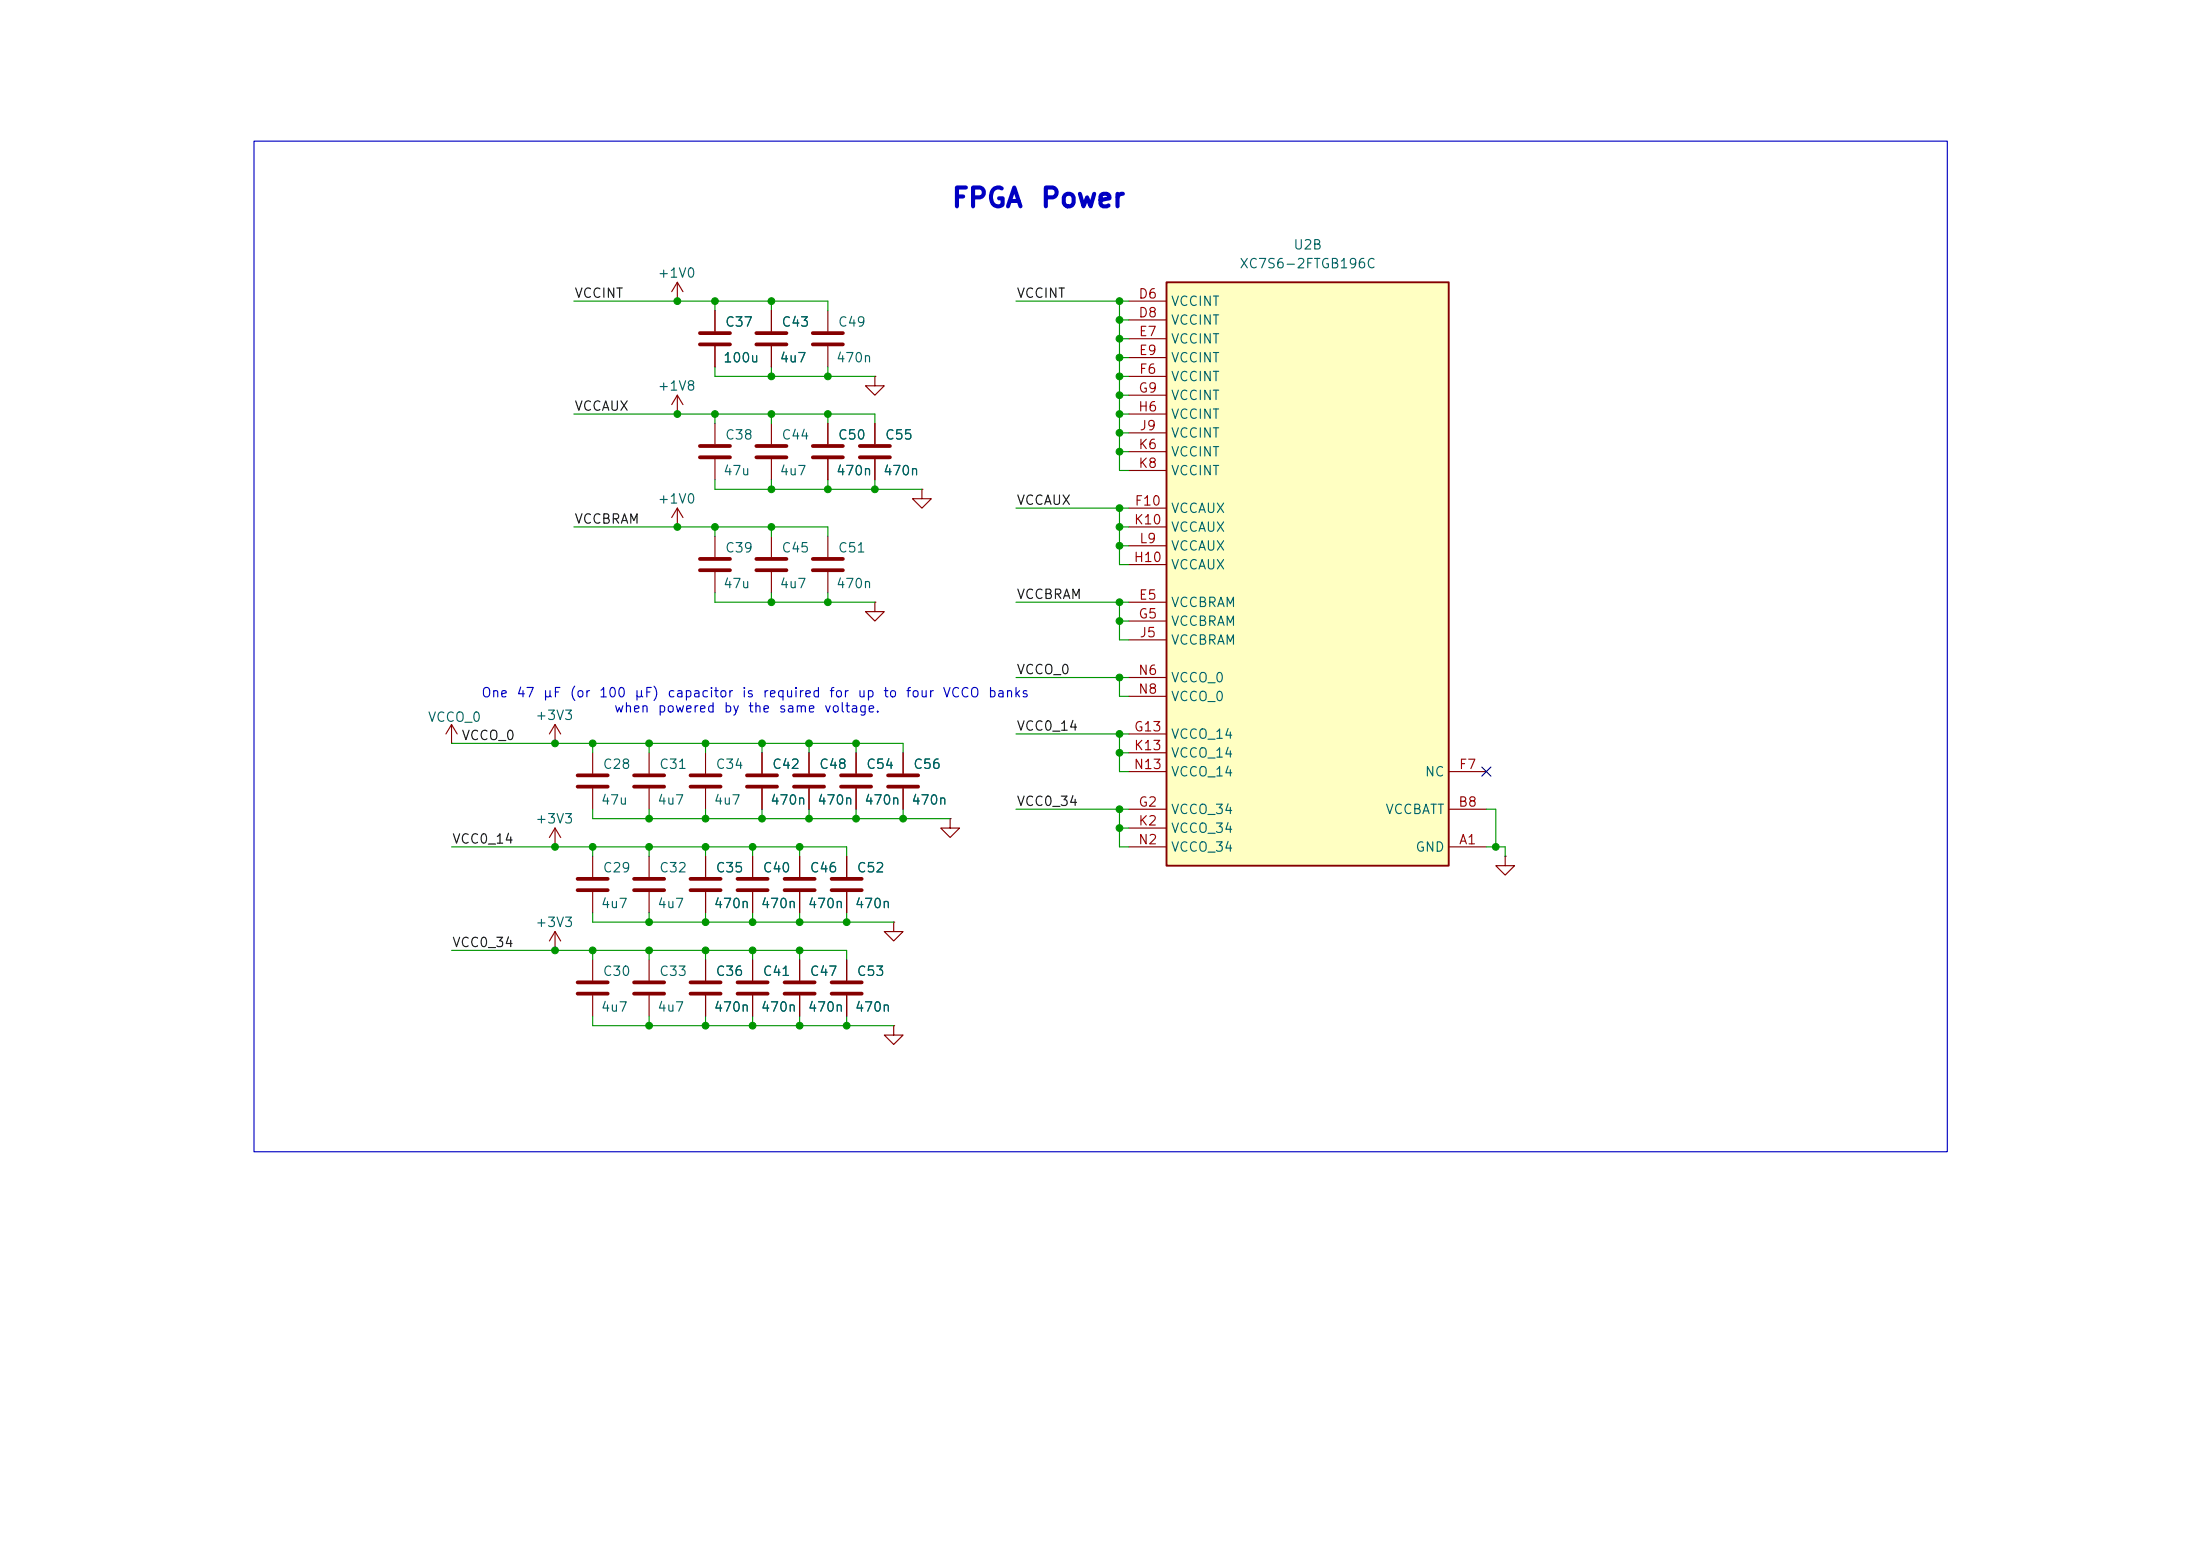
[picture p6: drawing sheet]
<svg xmlns="http://www.w3.org/2000/svg" width="297mm" height="210mm" viewBox="0 0 297 210" stroke-linecap="round" stroke-linejoin="round" font-family="sans-serif">
<g fill="none" stroke="#840000" stroke-width=".51">
<path d="M109.7 46.5h4.1M109.7 45h4.1M94.5 77h4.1M94.5 75.4h4.1M102.1 77h4.1M102.1 75.4h4.1M109.7 77h4.1M109.7 75.4h4.1M78 118.6h4M78 106.2h4M78 104.6h4M85.6 118.6h4.1"/>
<path d="M85.6 106.2h4.1M85.6 104.6h4.1M93.2 118.6h4.1M93.2 106.2h4.1M93.2 104.6h4.1M99.6 118.6h4M100.8 106.2h4.1M100.8 104.6h4.1M105.9 118.6h4.1M107.2 106.2h4.1M107.2 104.6h4.1M112.3 118.6h4"/>
<path d="M113.5 106.2h4.1M113.5 104.6h4.1M119.9 106.2h4.1M119.9 104.6h4.1M78 120.1h4M78 134.1h4M78 132.6h4M85.6 120.1h4.1M85.6 134.1h4.1M85.6 132.6h4.1M93.2 120.1h4.1M93.2 134.1h4.1"/>
<path d="M93.2 132.6h4.1M99.6 120.1h4M99.6 134.1h4M99.6 132.6h4M105.9 120.1h4.1M105.9 134.1h4.1M105.9 132.6h4.1M112.3 120.1h4M112.3 134.1h4M112.3 132.6h4"/>
</g>
<g fill="none" stroke="#840000" stroke-width=".15">
<path d="M91.4 38.1v2.5M91.4 38.1l.8 1.3M91.4 38.1l-.7 1.3M91.4 40.6h.1M111.8 41.9v2.8M111.8 46.7v2.8M118.1 50.8v1.3h1.3l-1.3 1.2-1.3-1.2h1.3M118.1 50.8h.1M91.4 71.1h.1M91.4 68.6l.8 1.3M91.4 68.6l-.7 1.3M91.4 68.6v2.5"/>
<path d="M96.5 72.4v2.8M96.5 77.2v2.8M104.1 72.4v2.8M104.1 77.2v2.8M111.8 72.4v2.8M111.8 77.2v2.8M124.5 66v1.3h1.2l-1.2 1.3-1.3-1.3h1.3M124.5 66h.1M61 97.8l.7 1.3M61 97.8l-.8 1.3M61 97.8v2.5M74.9 97.8v2.5"/>
<path d="M74.9 97.8l.8 1.3M74.9 97.8l-.7 1.3M118.1 81.3v1.3h1.3l-1.3 1.2-1.3-1.2h1.3M118.1 81.3h.1M61 100.3h.1M74.9 100.3h.1M74.9 114.3h.1M74.9 111.8v2.5M74.9 111.8l.8 1.2M74.9 111.8l-.7 1.2M80 101.6v2.8M80 106.4v2.8"/>
<path d="M80 115.6v2.8M87.6 101.6v2.8M87.6 106.4v2.8M87.6 115.6v2.8M95.2 101.6v2.8M95.2 106.4v2.8M95.2 115.6v2.8M101.6 115.6v2.8M102.9 101.6v2.8M102.9 106.4v2.8M107.9 115.6v2.8M109.2 101.6v2.8"/>
<path d="M109.2 106.4v2.8M114.3 115.6v2.8M115.6 101.6v2.8M115.6 106.4v2.8M121.9 101.6v2.8M121.9 106.4v2.8M128.3 110.5v1.3h1.2l-1.2 1.2-1.3-1.2h1.3M128.3 110.5h.1M203.2 115.6v1.2h1.3l-1.3 1.3-1.3-1.3h1.3M203.2 115.6h.1M74.9 128.3h.1M74.9 125.7l.8 1.3"/>
<path d="M74.9 125.7l-.7 1.3M74.9 125.7v2.6M80 120.4v2.8M80 129.5v2.8M80 134.4v2.8M87.6 120.4v2.8M87.6 129.5v2.8M87.6 134.4v2.8M95.2 120.4v2.8M95.2 129.5v2.8M95.2 134.4v2.8M101.6 120.4v2.8"/>
<path d="M101.6 129.5v2.8M101.6 134.4v2.8M107.9 120.4v2.8M107.9 129.5v2.8M107.9 134.4v2.8M114.3 120.4v2.8M114.3 129.5v2.8M114.3 134.4v2.8M120.6 124.5v1.2h1.3l-1.3 1.3-1.2-1.3h1.2M120.6 124.5h.1"/>
</g>
<path d="M157.5 38.1h38.1v78.7h-38.1z" fill="#ffffc2"/>
<path d="M157.5 38.1h38.1v78.7h-38.1z" fill="none" stroke="#840000" stroke-width=".25"/>
<g fill="none" stroke="#840000" stroke-width=".15">
<path d="M91.4 55.9h.1M91.4 53.3l.8 1.3M91.4 53.3l-.7 1.3M91.4 53.3v2.6M96.5 41.9v2.8M96.5 46.7v2.8M96.5 57.2v2.7M104.1 41.9v2.8M104.1 46.7v2.8M104.1 57.2v2.7M111.8 57.2v2.7M118.1 57.2v2.7"/>
<path d="M152.4 40.6h5.1M152.4 43.2h5.1M152.4 45.7h5.1M152.4 48.3h5.1M152.4 50.8h5.1M152.4 53.3h5.1M152.4 55.9h5.1M152.4 58.4h5.1M96.5 62v2.8M104.1 62v2.8M111.8 62v2.8M118.1 62v2.8"/>
<path d="M152.4 68.6h5.1M152.4 76.2h5.1M152.4 61h5.1M152.4 63.5h5.1M152.4 71.1h5.1M152.4 73.7h5.1M152.4 81.3h5.1M152.4 83.8h5.1M152.4 99.1h5.1M152.4 86.4h5.1M152.4 91.4h5.1M152.4 94h5.1"/>
<path d="M95.2 115.6v2.8M101.6 115.6v2.8M102.9 101.6v2.8M102.9 106.4v2.8M107.9 115.6v2.8M109.2 101.6v2.8M109.2 106.4v2.8M114.3 115.6v2.8M115.6 101.6v2.8M115.6 106.4v2.8M121.9 101.6v2.8M121.9 106.4v2.8"/>
<path d="M152.4 114.3h5.1M152.4 109.2h5.1M152.4 104.1h5.1M152.4 111.8h5.1M152.4 101.6h5.1M195.6 114.3h5.1M195.6 109.2h5.1M195.6 104.1h5.1M95.2 120.4v2.8M95.2 129.5v2.8M95.2 134.4v2.8M101.6 120.4v2.8"/>
<path d="M101.6 129.5v2.8M101.6 134.4v2.8M107.9 120.4v2.8M107.9 129.5v2.8M107.9 134.4v2.8M114.3 120.4v2.8M114.3 129.5v2.8M114.3 134.4v2.8M120.6 138.4v1.3h1.3l-1.3 1.3-1.2-1.3h1.2M120.6 138.4h.1"/>
</g>
<path d="M94.5 46.5h4.1M94.5 45h4.1M102.1 46.5h4.1M102.1 45h4.1M94.5 61.7h4.1M94.5 60.2h4.1M102.1 61.7h4.1M102.1 60.2h4.1M109.7 61.7h4.1M109.7 60.2h4.1M116.1 61.7h4M116.1 60.2h4" fill="none" stroke="#840000" stroke-width=".51"/>
<g fill="none" stroke="#009600" stroke-width=".15">
<path d="M77.5 40.6h34.3v1.3M77.5 55.9h40.6v1.3M96.5 49.5v1.3h21.6M96.5 40.6v1.3M96.5 55.9v1.3M104.1 40.6v1.3M104.1 49.5v1.3M104.1 55.9v1.3M111.8 49.5v1.3M111.8 55.9v1.3M137.2 40.6h15.2M151.1 43.2h1.3"/>
<path d="M151.1 40.6v22.9h1.3M151.1 53.3h1.3M151.1 55.9h1.3M151.1 58.4h1.3M151.1 48.3h1.3M151.1 45.7h1.3M151.1 50.8h1.3M77.5 71.1h34.3v1.3M96.5 64.8v1.2h28M96.5 71.1v1.3M104.1 64.8v1.2M104.1 71.1v1.3"/>
<path d="M111.8 64.8v1.2M118.1 64.8v1.2M137.2 68.6h15.2M151.1 68.6v7.6h1.3M151.1 71.1h1.3M151.1 61h1.3M151.1 73.7h1.3M96.5 80v1.3h21.6M104.1 80v1.3M111.8 80v1.3M137.2 81.3h15.2M137.2 99.1h15.2"/>
<path d="M137.2 91.4h15.2M151.1 81.3v5.1h1.3M151.1 91.4v2.6h1.3M151.1 99.1v5h1.3M151.1 83.8h1.3M61 114.3h53.3v1.3M61 100.3h60.9v1.3M80 109.2v1.3h48.3M80 100.3v1.3M80 114.3v1.3M87.6 100.3v1.3M87.6 109.2v1.3"/>
<path d="M87.6 114.3v1.3M95.2 100.3v1.3M95.2 109.2v1.3M95.2 114.3v1.3M101.6 114.3v1.3M102.9 100.3v1.3M102.9 109.2v1.3M107.9 114.3v1.3M109.2 100.3v1.3M109.2 109.2v1.3M115.6 100.3v1.3M115.6 109.2v1.3"/>
<path d="M121.9 109.2v1.3M137.2 109.2h15.2M151.1 109.2v5.1h1.3M151.1 111.8h1.3M151.1 101.6h1.3M200.7 114.3h2.5v1.3M200.7 109.2h1.2v5.1M61 128.3h53.3v1.2M80 123.2v1.3h40.6M80 137.2v1.2h40.6M80 128.3v1.2M87.6 123.2v1.3"/>
<path d="M87.6 128.3v1.2M87.6 137.2v1.2M95.2 123.2v1.3M95.2 128.3v1.2M95.2 137.2v1.2M101.6 123.2v1.3M101.6 128.3v1.2M101.6 137.2v1.2M107.9 123.2v1.3M107.9 128.3v1.2M107.9 137.2v1.2M114.3 123.2v1.3"/>
<path d="M114.3 137.2v1.2"/>
</g>
<path d="M200.1 103.5l1.2 1.2M201.3 103.5l-1.2 1.2" fill="none" stroke="#000084" stroke-width=".15"/>
<path d="M34.3 19.1h228.6v136.3h-228.6z" fill="none" stroke="#0000c2" stroke-width=".15"/>
<g fill="#009600" stroke="#009600" stroke-width=".14">
<circle cx="111.8" cy="81.3" r=".46"/>
<circle cx="96.5" cy="71.1" r=".46"/>
<circle cx="91.4" cy="71.1" r=".46"/>
<circle cx="104.1" cy="66" r=".46"/>
<circle cx="104.1" cy="71.1" r=".46"/>
<circle cx="104.1" cy="81.3" r=".46"/>
<circle cx="111.8" cy="66" r=".46"/>
<circle cx="115.6" cy="100.3" r=".46"/>
<circle cx="109.2" cy="100.3" r=".46"/>
<circle cx="95.2" cy="110.5" r=".46"/>
<circle cx="87.6" cy="114.3" r=".46"/>
<circle cx="87.6" cy="110.5" r=".46"/>
<circle cx="95.2" cy="114.3" r=".46"/>
<circle cx="80" cy="100.3" r=".46"/>
<circle cx="87.6" cy="100.3" r=".46"/>
<circle cx="95.2" cy="100.3" r=".46"/>
<circle cx="74.9" cy="100.3" r=".46"/>
<circle cx="102.9" cy="100.3" r=".46"/>
<circle cx="107.9" cy="114.3" r=".46"/>
<circle cx="114.3" cy="124.5" r=".46"/>
<circle cx="107.9" cy="128.3" r=".46"/>
<circle cx="109.2" cy="110.5" r=".46"/>
<circle cx="102.9" cy="110.5" r=".46"/>
<circle cx="114.3" cy="138.4" r=".46"/>
<circle cx="107.9" cy="124.5" r=".46"/>
<circle cx="115.6" cy="110.5" r=".46"/>
<circle cx="121.9" cy="110.5" r=".46"/>
<circle cx="107.9" cy="138.4" r=".46"/>
<circle cx="151.1" cy="40.6" r=".46"/>
<circle cx="151.1" cy="43.2" r=".46"/>
<circle cx="151.1" cy="68.6" r=".46"/>
<circle cx="151.1" cy="71.1" r=".46"/>
<circle cx="151.1" cy="53.3" r=".46"/>
<circle cx="151.1" cy="55.9" r=".46"/>
<circle cx="151.1" cy="83.8" r=".46"/>
<circle cx="151.1" cy="81.3" r=".46"/>
<circle cx="151.1" cy="61" r=".46"/>
<circle cx="151.1" cy="58.4" r=".46"/>
<circle cx="151.1" cy="45.7" r=".46"/>
<circle cx="151.1" cy="48.3" r=".46"/>
<circle cx="151.1" cy="73.7" r=".46"/>
<circle cx="151.1" cy="50.8" r=".46"/>
<circle cx="95.2" cy="138.4" r=".46"/>
<circle cx="101.6" cy="138.4" r=".46"/>
<circle cx="87.6" cy="138.4" r=".46"/>
<circle cx="101.6" cy="114.3" r=".46"/>
<circle cx="101.6" cy="128.3" r=".46"/>
<circle cx="80" cy="114.3" r=".46"/>
<circle cx="151.1" cy="111.8" r=".46"/>
<circle cx="151.1" cy="109.2" r=".46"/>
<circle cx="151.1" cy="91.4" r=".46"/>
<circle cx="201.9" cy="114.3" r=".46"/>
<circle cx="151.1" cy="101.6" r=".46"/>
<circle cx="151.1" cy="99.1" r=".46"/>
<circle cx="118.1" cy="66" r=".46"/>
<circle cx="104.1" cy="40.6" r=".46"/>
<circle cx="96.5" cy="40.6" r=".46"/>
<circle cx="104.1" cy="50.8" r=".46"/>
<circle cx="104.1" cy="55.9" r=".46"/>
<circle cx="111.8" cy="55.9" r=".46"/>
<circle cx="91.4" cy="40.6" r=".46"/>
<circle cx="91.4" cy="55.9" r=".46"/>
<circle cx="96.5" cy="55.9" r=".46"/>
<circle cx="111.8" cy="50.8" r=".46"/>
<circle cx="101.6" cy="124.5" r=".46"/>
<circle cx="95.2" cy="128.3" r=".46"/>
<circle cx="87.6" cy="128.3" r=".46"/>
<circle cx="95.2" cy="124.5" r=".46"/>
<circle cx="87.6" cy="124.5" r=".46"/>
<circle cx="74.9" cy="128.3" r=".46"/>
<circle cx="80" cy="128.3" r=".46"/>
<circle cx="74.9" cy="114.3" r=".46"/>
</g>
<g font-size="2.5" fill="#0000c2">
<text x="128.3" y="28.6">FPGA</text>
<text x="140.3" y="28.6">Power</text>
</g>
<g font-size="1.3" fill="#006464">
<text x="174.5" y="34">U2B</text>
<text x="88.7" y="37.8">+1V0</text>
<text x="158" y="41.6">VCCINT</text>
<text x="167.2" y="36.5">XC7S6-2FTGB196C</text>
<text x="97.8" y="44.4">C37</text>
<text x="105.4" y="44.4">C43</text>
<text x="113" y="44.4">C49</text>
<text x="158" y="44.2">VCCINT</text>
<text x="158" y="46.7">VCCINT</text>
<text x="88.7" y="53">+1V8</text>
<text x="97.5" y="49.2">100u</text>
<text x="105.2" y="49.2">4u7</text>
<text x="112.8" y="49.2">470n</text>
<text x="158" y="49.2">VCCINT</text>
<text x="158" y="51.8">VCCINT</text>
<text x="97.8" y="59.6">C38</text>
<text x="105.4" y="59.6">C44</text>
<text x="113" y="59.6">C50</text>
<text x="119.4" y="59.6">C55</text>
<text x="158" y="54.3">VCCINT</text>
<text x="158" y="56.9">VCCINT</text>
<text x="158" y="59.4">VCCINT</text>
<text x="97.5" y="64.5">47u</text>
<text x="105.2" y="64.5">4u7</text>
<text x="112.8" y="64.5">470n</text>
<text x="119.1" y="64.5">470n</text>
<text x="158" y="61.9">VCCINT</text>
<text x="158" y="64.5">VCCINT</text>
<text x="88.7" y="68.3">+1V0</text>
<text x="158" y="69.6">VCCAUX</text>
<text x="97.8" y="74.9">C39</text>
<text x="105.4" y="74.9">C45</text>
<text x="113" y="74.9">C51</text>
<text x="158" y="77.2">VCCAUX</text>
<text x="158" y="72.1">VCCAUX</text>
<text x="158" y="74.6">VCCAUX</text>
<text x="97.5" y="79.7">47u</text>
<text x="105.2" y="79.7">4u7</text>
<text x="112.8" y="79.7">470n</text>
<text x="158" y="82.3">VCCBRAM</text>
<text x="158" y="84.8">VCCBRAM</text>
<text x="158" y="87.3">VCCBRAM</text>
<text x="158" y="92.4">VCCO_0</text>
<text x="158" y="95">VCCO_0</text>
<text x="57.7" y="97.7">VCCO_0</text>
<text x="72.2" y="97.5">+3V3</text>
<text x="158" y="100">VCCO_14</text>
<text x="81.3" y="104.1">C28</text>
<text x="88.9" y="104.1">C31</text>
<text x="96.5" y="104.1">C34</text>
<text x="104.1" y="104.1">C42</text>
<text x="110.5" y="104.1">C48</text>
<text x="116.8" y="104.1">C54</text>
<text x="123.2" y="104.1">C56</text>
<text x="158" y="102.6">VCCO_14</text>
<text x="158" y="105.1">VCCO_14</text>
<text x="192.3" y="105.1">NC</text>
<text x="72.2" y="111.5">+3V3</text>
<text x="81" y="108.9">47u</text>
<text x="88.7" y="108.9">4u7</text>
<text x="96.3" y="108.9">4u7</text>
<text x="103.9" y="108.9">470n</text>
<text x="110.2" y="108.9">470n</text>
<text x="116.6" y="108.9">470n</text>
<text x="122.9" y="108.9">470n</text>
<text x="158" y="110.2">VCCO_34</text>
<text x="158" y="112.7">VCCO_34</text>
<text x="186.9" y="110.2">VCCBATT</text>
<text x="81.3" y="118.1">C29</text>
<text x="88.9" y="118.1">C32</text>
<text x="96.5" y="118.1">C35</text>
<text x="102.9" y="118.1">C40</text>
<text x="109.2" y="118.1">C46</text>
<text x="115.6" y="118.1">C52</text>
<text x="158" y="115.3">VCCO_34</text>
<text x="191" y="115.3">GND</text>
<text x="72.2" y="125.4">+3V3</text>
<text x="81" y="122.9">4u7</text>
<text x="88.7" y="122.9">4u7</text>
<text x="96.3" y="122.9">470n</text>
<text x="102.6" y="122.9">470n</text>
<text x="109" y="122.9">470n</text>
<text x="115.3" y="122.9">470n</text>
<text x="81" y="136.9">4u7</text>
<text x="81.3" y="132">C30</text>
<text x="88.7" y="136.9">4u7</text>
<text x="88.9" y="132">C33</text>
<text x="96.3" y="136.9">470n</text>
<text x="96.5" y="132">C36</text>
<text x="102.6" y="136.9">470n</text>
<text x="102.9" y="132">C41</text>
<text x="109" y="136.9">470n</text>
<text x="109.2" y="132">C47</text>
<text x="115.3" y="136.9">470n</text>
<text x="115.6" y="132">C53</text>
</g>
<g font-size="1.3" fill="#0f0f0f">
<text x="77.5" y="40.5">VCCINT</text>
<text x="137.2" y="40.5">VCCINT</text>
<text x="77.5" y="55.8">VCCAUX</text>
<text x="77.5" y="71">VCCBRAM</text>
<text x="137.2" y="68.5">VCCAUX</text>
<text x="137.2" y="81.2">VCCBRAM</text>
<text x="137.2" y="91.3">VCCO_0</text>
<text x="62.2" y="100.2">VCCO_0</text>
<text x="137.2" y="98.9">VCC0_14</text>
<text x="137.2" y="109.1">VCC0_34</text>
<text x="61" y="114.2">VCC0_14</text>
<text x="61" y="128.1">VCC0_34</text>
</g>
<g font-size="1.3" fill="#a90000">
<text x="153.6" y="40.6">D6</text>
<text x="153.6" y="43.2">D8</text>
<text x="153.7" y="45.7">E7</text>
<text x="153.6" y="53.3">G9</text>
<text x="153.7" y="48.2">E9</text>
<text x="153.7" y="50.8">F6</text>
<text x="153.6" y="55.9">H6</text>
<text x="153.7" y="58.4">J9</text>
<text x="153.6" y="60.9">K6</text>
<text x="153.6" y="63.5">K8</text>
<text x="153" y="71.1">K10</text>
<text x="153.1" y="68.6">F10</text>
<text x="153" y="76.2">H10</text>
<text x="153.7" y="73.6">L9</text>
<text x="153.6" y="83.8">G5</text>
<text x="153.7" y="81.3">E5</text>
<text x="153.7" y="86.3">J5</text>
<text x="153.6" y="91.4">N6</text>
<text x="153.6" y="94">N8</text>
<text x="153" y="99">G13</text>
<text x="153" y="101.6">K13</text>
<text x="153" y="104.1">N13</text>
<text x="196.9" y="104.1">F7</text>
<text x="153.6" y="109.2">G2</text>
<text x="153.6" y="111.7">K2</text>
<text x="196.8" y="109.2">B8</text>
<text x="153.6" y="114.3">N2</text>
<text x="196.9" y="114.3">A1</text>
</g>
<g font-size="1.3" fill="#0000c2">
<text x="64.9" y="94.4">One</text>
<text x="69.6" y="94.4">47</text>
<text x="73.2" y="94.4">µF</text>
<text x="76.8" y="94.4">(or</text>
<text x="80.8" y="94.4">100</text>
<text x="85.6" y="94.4">µF)</text>
<text x="90" y="94.4">capacitor</text>
<text x="100.1" y="94.4">is</text>
<text x="102.9" y="94.4">required</text>
<text x="111.8" y="94.4">for</text>
<text x="115.7" y="94.4">up</text>
<text x="119.1" y="94.4">to</text>
<text x="122.2" y="94.4">four</text>
<text x="127.2" y="94.4">VCCO</text>
<text x="133.3" y="94.4">banks</text>
<text x="82.8" y="96.5">when</text>
<text x="88.7" y="96.5">powered</text>
<text x="97.6" y="96.5">by</text>
<text x="100.9" y="96.5">the</text>
<text x="105" y="96.5">same</text>
<text x="111.2" y="96.5">voltage.</text>
</g>
</svg>
